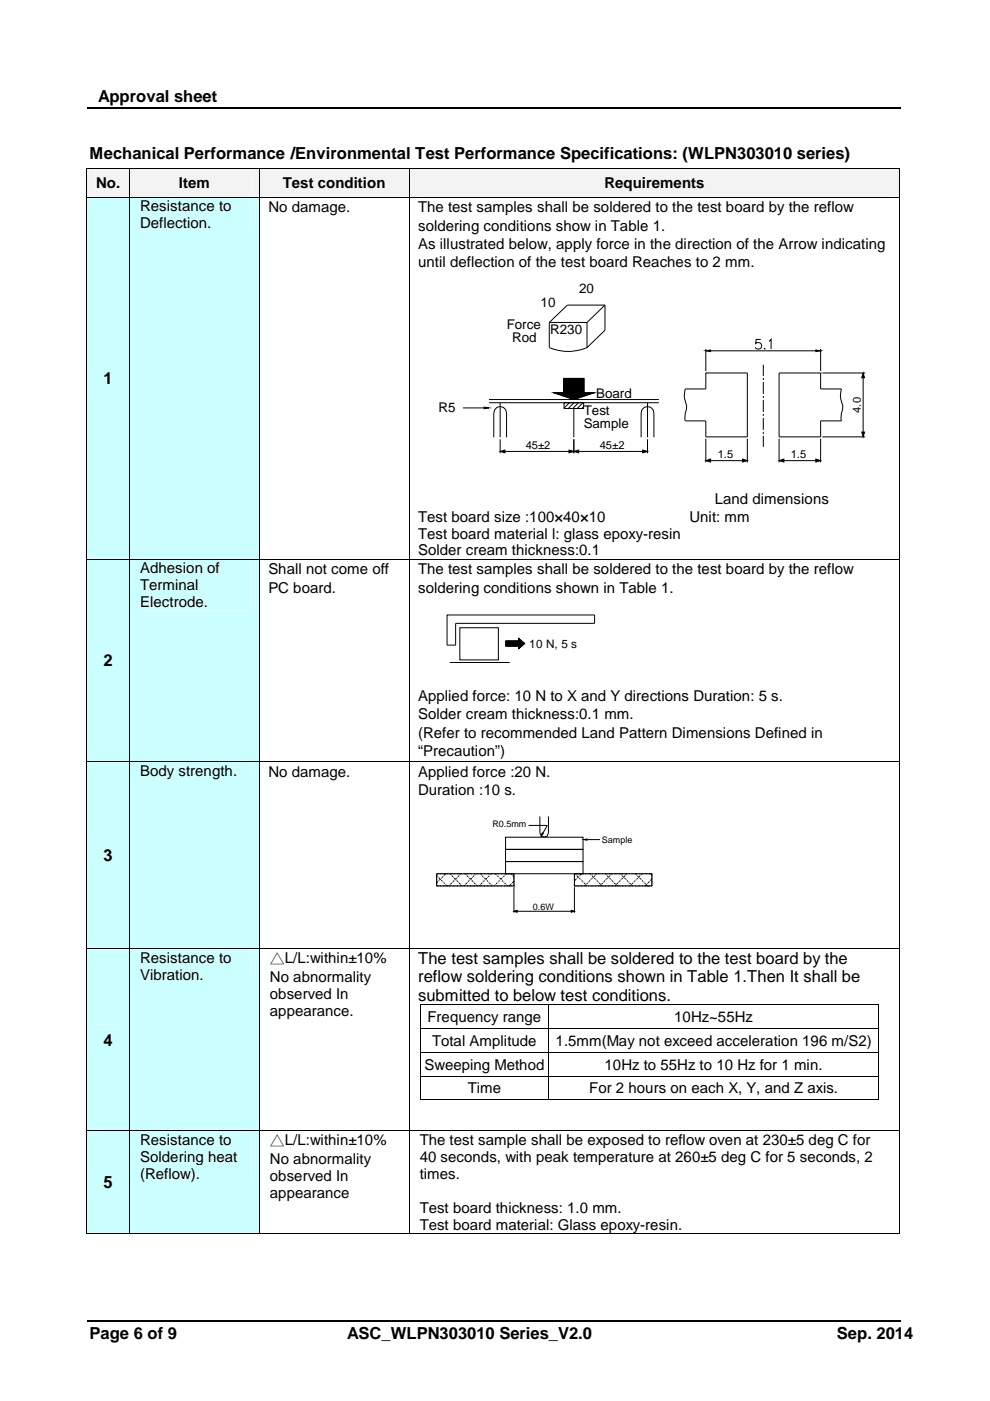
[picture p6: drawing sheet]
<svg xmlns="http://www.w3.org/2000/svg" width="210mm" height="297mm" viewBox="0 0 210 297" stroke-linecap="round" stroke-linejoin="round" font-family="sans-serif">
<path d="M18.5 23h172.5M18.5 280h172.5" fill="none" stroke="#000" stroke-width=".25"/>
<g fill="#f3f3f3">
<path d="M18.5 35.8h8.9v5.9h-8.9z"/>
<path d="M20.3 35.8h5.3v5.9h-5.3z"/>
<path d="M27.6 35.8h27.3v5.9h-27.3z"/>
<path d="M29.4 35.8h23.7v5.9h-23.7z"/>
<path d="M55.1 35.8h31.6v5.9h-31.6z"/>
<path d="M56.9 35.8h27.9v5.9h-27.9z"/>
<path d="M86.8 35.8h103.9v5.9h-103.9z"/>
<path d="M88.6 35.8h100.3v5.9h-100.3z"/>
</g>
<path d="M18.3 35.6h.2v.2h-.2zM27.4 35.6h.2v.2h-.2zM54.9 35.6h.2v.2h-.2zM86.7 35.6h.1v.2h-.1zM190.7 35.6h.2v.2h-.2z" fill="#000"/>
<path d="M18.4 35.8v5.9M18.5 35.7h8.9M27.5 35.8v5.9M27.6 35.7h27.3M55 35.8v5.9M55.1 35.7h31.6M86.7 35.8v5.9M86.8 35.7h103.9M190.8 35.8v5.9" fill="none" stroke="#000" stroke-width=".21"/>
<g fill="#cff">
<path d="M18.5 41.9h8.9v76.5h-8.9z"/>
<path d="M20.3 77h5.3v6.3h-5.3z"/>
<path d="M27.6 41.9h27.3v76.5h-27.3z"/>
<path d="M29.4 41.9h23.7v3.6h-23.7z"/>
<path d="M29.4 45.5h23.7v3.6h-23.7z"/>
</g>
<path d="M18.3 41.7h.2v.2h-.2zM27.4 41.7h.2v.2h-.2zM54.9 41.7h.2v.2h-.2zM86.7 41.7h.1v.2h-.1zM190.7 41.7h.2v.2h-.2z" fill="#000"/>
<path d="M18.4 41.9v76.5M18.5 41.8h8.9M27.5 41.9v76.5M27.6 41.8h27.3M55 41.9v76.5M55.1 41.8h31.6M86.7 41.9v76.5M86.8 41.8h103.9M190.8 41.9v76.5" fill="none" stroke="#000" stroke-width=".21"/>
<g fill="#cff">
<path d="M18.5 118.6h8.9v42.9h-8.9z"/>
<path d="M20.3 136.9h5.3v6.3h-5.3z"/>
<path d="M27.6 118.6h27.3v42.9h-27.3z"/>
<path d="M29.4 118.6h23.7v3.6h-23.7z"/>
<path d="M29.4 122.2h23.7v3.6h-23.7z"/>
<path d="M29.4 125.8h23.7v3.6h-23.7z"/>
</g>
<path d="M18.3 118.4h.2v.2h-.2zM27.4 118.4h.2v.2h-.2zM54.9 118.4h.2v.2h-.2zM86.7 118.4h.1v.2h-.1zM190.7 118.4h.2v.2h-.2z" fill="#000"/>
<path d="M18.4 118.6v42.9M18.5 118.5h8.9M27.5 118.6v42.9M27.6 118.5h27.3M55 118.6v42.9M55.1 118.5h31.6M86.7 118.6v42.9M86.8 118.5h103.9M190.8 118.6v42.9" fill="none" stroke="#000" stroke-width=".21"/>
<g fill="#cff">
<path d="M18.5 161.6h8.9v39.5h-8.9z"/>
<path d="M20.3 178.2h5.3v6.3h-5.3z"/>
<path d="M27.6 161.6h27.3v39.5h-27.3z"/>
<path d="M29.4 161.6h23.7v3.6h-23.7z"/>
</g>
<path d="M18.3 161.5h.2v.1h-.2zM27.4 161.5h.2v.1h-.2zM54.9 161.5h.2v.1h-.2zM86.7 161.5h.1v.1h-.1zM190.7 161.5h.2v.1h-.2z" fill="#000"/>
<path d="M18.4 161.6v39.5M18.5 161.5h8.9M27.5 161.6v39.5M27.6 161.5h27.3M55 161.6v39.5M55.1 161.5h31.6M86.7 161.6v39.5M86.8 161.5h103.9M190.8 161.6v39.5" fill="none" stroke="#000" stroke-width=".21"/>
<g fill="#cff">
<path d="M18.5 201.3h8.9v38.3h-8.9z"/>
<path d="M20.3 217.3h5.3v6.3h-5.3z"/>
<path d="M27.6 201.3h27.3v38.3h-27.3z"/>
<path d="M29.4 201.3h23.7v3.6h-23.7z"/>
<path d="M29.4 204.9h23.7v3.5h-23.7z"/>
</g>
<g fill="#000">
<path d="M18.3 201.1h.2v.2h-.2zM27.4 201.1h.2v.2h-.2zM54.9 201.1h.2v.2h-.2zM86.7 201.1h.1v.2h-.1zM89 212.9h.2v.2h-.2zM89 218h.2v.1h-.2zM116.3 212.9h.2v.2h-.2zM116.3 218h.2v.1h-.2zM186.1 212.9h.2v.2h-.2zM186.1 218h.2v.1h-.2zM190.7 201.1h.2v.2h-.2zM89 223h.2v.2h-.2z"/>
<path d="M89 228h.2v.2h-.2zM89 233.1h.2v.2h-.2zM116.3 223h.2v.2h-.2zM116.3 228h.2v.2h-.2zM116.3 233.1h.2v.2h-.2zM186.1 223h.2v.2h-.2zM186.1 228h.2v.2h-.2zM186.1 233.1h.2v.2h-.2z"/>
</g>
<g fill="none" stroke="#000" stroke-width=".21">
<path d="M18.4 201.3v38.3M18.5 201.2h8.9M27.5 201.3v38.3M27.6 201.2h27.3M55 201.3v38.3M55.1 201.2h31.6M86.7 201.3v38.3M86.8 201.2h103.9M89.1 213.1v4.9M89.1 218.1v4.9M89.2 213h27.1M89.2 218.1h27.1"/>
<path d="M116.4 213.1v4.9M116.4 218.1v4.9M116.5 213h69.6M116.5 218.1h69.6M186.2 213.1v4.9M186.2 218.1v4.9M190.8 201.3v38.3M89.1 223.2v4.8M89.1 228.2v4.9M89.2 223.1h27.1M89.2 228.1h27.1M89.2 233.2h27.1"/>
<path d="M116.4 223.2v4.8M116.4 228.2v4.9M116.5 223.1h69.6M116.5 228.1h69.6M116.5 233.2h69.6M186.2 223.2v4.8M186.2 228.2v4.9"/>
</g>
<g fill="#cff">
<path d="M18.5 239.8h8.9v21.6h-8.9z"/>
<path d="M20.3 247.4h5.3v6.3h-5.3z"/>
<path d="M27.6 239.8h27.3v21.6h-27.3z"/>
<path d="M29.4 239.8h23.7v3.6h-23.7z"/>
<path d="M29.4 243.4h23.7v3.6h-23.7z"/>
<path d="M29.4 247h23.7v3.6h-23.7z"/>
</g>
<path d="M18.3 239.6h.2v.2h-.2zM27.4 239.6h.2v.2h-.2zM54.9 239.6h.2v.2h-.2zM86.7 239.6h.1v.2h-.1zM190.7 239.6h.2v.2h-.2zM18.3 261.4h.2v.1h-.2zM27.4 261.4h.2v.1h-.2zM54.9 261.4h.2v.1h-.2zM86.7 261.4h.1v.1h-.1zM190.7 261.4h.2v.1h-.2z" fill="#000"/>
<g fill="none" stroke="#000" stroke-width=".21">
<path d="M116.5 68.4v5.3a10.1 10.1 0 0 0 8 0M116.5 68.4h8M124.5 68.4v5.3M128.3 64.7l-3.8 3.7M128.3 64.7v5.3l-3.8 3.7M128.3 64.7h-8l-3.8 3.7M149.6 74.4l1.1-.2v.3zM149.6 79.1h.1M149.6 74v4.7M150.7 74.4h22.3M161.3 72h-1l-.1 .8a.73 .73 0 0 1 1.1 0 .73 .73 0 0 1-.1 1.1 .73 .73 0 0 1-1.1-.3M161.8 77.3v2.4"/>
<path d="M162.2 73.8l-.1 .1h.2M163 72.3l.5-.3v2M165.2 79.1h8.8v3.4h4.4l-.1 .6a4.5 4.5 0 0 0 .4 3l-.1 .7a3.8 3.8 0 0 0-.2 2.4h-4.4v3.4h-8.8zM173 74.2l1 .2-1 .1zM174 79.1h.1M174 74.4h.1M174 74v4.7M174.4 79.1h9M183 79.1l.3 1h-.6zM183 79.1v13.5M98.2 86.5h4.5M102.7 86.3l1 .2-1 .2z"/>
<path d="M103.7 85.4h36M103.7 84.7h36M104.7 92.7v-5.2a1.35 1.35 0 0 1 1.3-1.3 1.35 1.35 0 0 1 1.4 1.3v5.2M106 95.7l1.1-.3v.6zM106 95.7h31.3M106 85.4v7.3M106 93.1v3M117.4 83.3h.1M117.5 83.3h-.1M117.6 83.3l.2 .1M117.7 83.3h-.2M117.7 83.3l.2 .1"/>
<path d="M117.8 83.3l-.1 .1M117.8 83.4l.1-.1 .3 .3M117.9 83.4l.2-.1 .3 .3M118.1 83.5l.2-.2 .5 .4M118.1 83.3l.3 .4 .4-.4M118.2 83.3l-.3 .2M118.2 83.5l.2-.2 .7 .5M118.4 83.6l.3-.3 .6 .6M118.4 83.3l.5 .5 .5-.5 1 1 3.4-3.4-.6-.7-3.7 3.7M118.5 83.3l-.3 .3M118.5 83.7l.4-.4 .7 .7M118.6 83.3l.6 .6"/>
<path d="M118.6 83.3l-.3 .3M118.7 83.7l.4-.4 .8 .8 3.9-3.8-4 3.8M119.1 83.9l3.6-3.7 1.1 1.1-3.1 3.1M119.2 83.9l3.6-3.7 1 1-3.1 3.2M119.2 83.3l-.5 .4M119.3 83.3l.9 .9M119.3 83.3l-.5 .4M119.4 83.9l3.7-3.7 .7 .7-3.3 3.4M119.5 83.3l1 1M119.5 80.2h4.3v3.1h2.2l-4.3 1.4-4.3-1.4h2.1zM119.5 81.5l1.3-1.3 3 3-1.1 1.2M119.5 83.3l-.5 .5"/>
<path d="M119.5 80.4l3.8 3.8 .9-.9 .4 .4M119.5 80.8l3.5 3.4M119.5 81.2l3.2 3.2M119.5 82.6l2.1 2.1M119.5 80.2l3.9 3.9M119.6 85.4h4.1v1.2h-4.1zM119.6 80.2l3.8 3.9M119.6 80.2l3.9 3.9M119.7 80.2l-.2 .1M119.7 84l3.8-3.8 .3 .4-3.6 3.6M119.8 85.4l-.2 .2M120 80.2l3.8 3.8 .7-.7"/>
<path d="M120.1 80.2l-.6 .5M120.2 80.2l3.8 3.7M120.3 80.2l-.8 .7 3.4 3.4M120.3 80.2l3.7 3.7M120.4 80.2l-.9 .9M120.6 80.2l3.6 3.7M120.6 95.4l1.1 .3-1.1 .3zM120.6 80.2l-1.1 1.1 3.1 3.1M120.7 80.2l3.7 3.6-.5-.5-1 1M120.7 85.4l-1.1 1.1M120.7 80.2l-1.2 1.2 3 3M121.1 80.2l2.7 2.7-1.5 1.6-2.8-2.8 1.5-1.5 2.8 2.9-1.4 1.4-2.9-3"/>
<path d="M121.1 80.2l-1.6 1.6 2.7 2.7M121.2 84.6l2.6-2.6-1.8-1.8-2.5 2.6 1.9 1.8M121.3 84.6l2.5-2.5-1.8-1.9-2.5 2.5 2 1.9M121.4 80.2l2.4 2.5-1.9 1.9-2.4-2.3 2.1-2.1 2.2 2.3-2.2 2.2M121.5 80.2l-2 2 2.5 2.4M121.5 84.7l2.3-2.3-2.1-2.2-2.2 2.2 2.3 2.3M121.7 95.7l1-.3v.6zM121.7 86.6v6.1M121.7 93.1v3M121.7 85.4l-1.2 1.2M121.8 80.2l2 2.1-2.4 2.3 2.4-2.4-1.9-2-2.4 2.3M121.8 80.2l-2.3 2.3 2.3 2.2"/>
<path d="M122 84.6l1.8-1.8-2.5-2.6-1.8 1.8 2.6 2.6M122.1 84.5l1.7-1.7-2.6-2.6-1.7 1.7 2.7 2.6M122.1 80.2l1.7 1.7-2.6 2.6-1.7-1.7 2.7-2.6M122.2 80.2l1.6 1.6-2.7 2.7M122.3 80.2l-2.8 2.7 1.6 1.6M122.5 80.2l1.3 1.3M122.6 84.4l1.2-1.3-2.9-2.9-1.4 1.4 2.9 2.9M122.6 80.2l-3.1 3 1.1 1.2M122.6 80.2l1.2 1.2-3 3-1.3-1.3 2.9-2.9 1.4 1.4-2.9 2.9-1.4-1.4 2.8-2.9 1.5 1.5-2.8 2.8M122.6 85.4l-1.1 1.2M122.6 80.2l-3.6 3.6M122.9 80.2l.9 1"/>
<path d="M122.9 80.2l-3.6 3.7M123 80.2l.8 .8-3.3 3.3M123 80.2l-3.7 3.7M123.4 80.2l.4 .4-3.5 3.6M123.4 80.2l-3.8 3.8M123.6 80.2l.2 .3-3.7 3.7M123.6 85.4l-1.2 1.2M123.6 84.1l-3.8-3.9-.3 .3 3.7 3.7M123.6 80.2l-3.8 3.9-.8-.8-.4 .4-.4-.4-.1 .2-.2-.2-.2 .1M123.7 84l-3.9-3.8-.3 .4 3.6 3.6M123.7 80.2l.1 .2M123.7 86.2l-.3 .4"/>
<path d="M123.8 80.2l-3.9 3.9M123.8 82.6l-2.4-2.4-1.9 1.9 2.5 2.5M123.8 80.8l-.5-.6-3.8 3.8-.7-.7M123.8 80.3l-3.7 3.9-.9-.9M123.8 80.7l-3.5 3.5M123.8 81.1l-3.2 3.2M123.8 81.5l-2.9 3M123.8 82.5l-2.1 2.2M123.9 83.9l-3.8-3.7-.6 .7 3.4 3.4M124 83.3l.5 .5M124 83.3l-1 1M124 83.3l.5 .4"/>
<path d="M124.1 83.3l-1 .9-3.6-3.6 .5-.4 3.7 3.8 .8-.7M124.1 83.9l-3.7-3.7-.9 .8 3.3 3.3M124.2 83.9l-3.7-3.7-1 1 3.2 3.2M124.4 83.3l.4 .4M124.5 83.3l.4 .4M124.5 83.7l.5-.4 .2 .2-.3-.2-.5 .5M124.7 83.7l-.5-.4-.8 .8M124.7 83.3l.3 .3M124.8 83.7l-.4-.4-.8 .8M124.8 83.3l-.5 .5M125 83.6l-.4-.3-.6 .6M125.1 83.6l-.3-.3-.7 .6"/>
<path d="M125.1 83.3l.2 .2M125.1 83.3l-.4 .4M125.3 83.3l.2 .1M125.3 83.3l-.3 .3M125.4 83.5l-.2-.2-.4 .4M125.5 83.3l.1 .1M125.5 83.4l-.1-.1-.3 .3M125.5 83.3l-.2 .2M125.6 83.3h.3M125.6 83.3l-.2 .1M125.7 83.4h-.1M125.9 83.3h.1"/>
<path d="M135.9 92.7v-5.2a1.35 1.35 0 0 1 1.4-1.3 1.35 1.35 0 0 1 1.3 1.3v5.2M136.3 95.4l1 .3-1 .3zM137.3 85.4v7.3M137.3 93.1v3M145.3 82.5h4.3v-3.4h8.9v13.5h-8.9v-3.4h-4.3a3.8 3.8 0 0 1 .2-2.4l.1-.7a4.9 4.9 0 0 1-.3-3.6zM149.6 97.7l1.1-.4v.7zM149.6 97.7h8.9M149.6 93v5M157.4 97.3l1.1 .4-1.1 .3zM158.5 93v5M161.8 80.1v.5M161.8 81v2.5"/>
<path d="M161.8 83.9v.5M161.8 84.8v2.5M161.8 87.8v.4M161.8 88.6v2.5M161.8 91.6v.4M161.8 92.4v2.3M165.2 97.7l1-.4v.7zM165.2 97.7h8.8M165.2 93v5M173 97.3l1 .4-1 .3zM174 93v5M174.4 92.6h9"/>
<path d="M182.7 91.6h.6l-.3 1zM94.8 130.4h31.3v1.8h-29.5v4.6h-1.8zM97.5 133.1h8.2v6.8h-8.2zM107.2 135.9h2.8v-.6l1.3 1.1-1.3 1.1v-.5h-2.8zM107.2 137h.1M107.2 136.9l.1 .1 1.2-1.1 1.1 1.1M107.2 136.7l.4 .3 1.1-1.1 1.1 1.1M107.2 136.5l.6 .5 1.1-1.1 1.4 1.4M107.2 136.4l.7 .6 1.1-1.1 1.3 1.3M107.2 136l1.1 1 1.1-1.1 1.2 1.1 .6-.6M107.2 136.2l.3-.3 1.1 1.1 1.1-1.1 1 1M107.2 136.3l.4-.4 1.1 1.1"/>
<path d="M107.2 136.4l.6-.5 1.1 1.1M107.2 136.7l.8-.8 1.1 1.1M107.2 136.9l1-1 1.1 1.1M107.2 136.9l1.1-1 1.1 1.1M108.5 137l-1.1-1.1-.2 .2 .9 .9 1.2-1.1 1.1 1.2M109.1 135.9l1.3 1.3M109.1 135.9l-1.2 1.1-.7-.7 .5-.4 1.1 1.1 1.1-1.1M109.2 135.9l-1.2 1.1-.8-.8M109.3 135.9l1.2 1.2M109.3 135.9l-1.1 1.1-1-.9M109.4 135.9l1.2 1.1M109.5 135.9l-1.1 1.1-1.2-1.1"/>
<path d="M109.6 135.9l1.1 1M109.6 135.9l-1.1 1.1-1.1-1.1-.2 .1M109.7 135.9l1 1M109.8 135.9l-1.1 1.1M109.8 135.9l1 .9M110 135.8l.9 1-.9-.9M110 135.6l1 1.1M110 135.6l1 1M110 135.4l1.2 1.1M110 135.4h.1M110.1 135.4l1 1.2M110.1 135.5l-.1 .1"/>
<path d="M110.2 135.5l-.2 .2 1 1M110.2 135.6l-.2 .2M110.3 135.6l-1.4 1.4M110.3 135.7l-1.2 1.3-1.2-1.1-.7 .7M110.4 135.7l-1.3 1.3M110.4 135.7l-1.2 1.3M110.5 135.8l-1.2 1.2M110.6 135.8l-1.1 1.2-1.1-1.1-1.1 1.1M110.6 135.9l-1.1 1.1M110.7 135.9l-1.1 1.1M110.7 136l-1.1 1-1.1-1.1-1.1 1.1-.2-.2M110.7 136l-.9 1"/>
<path d="M110.8 136.1l-.9 .9-1.1-1.1-1.1 1.1-.5-.4 .7-.7 1.1 1.1M110.8 136.8l-.9-.9-1.1 1.1M110.8 136.1l-.9 .9M110.9 136.1l-.9 .9M111 136.2l-1 .9 .2 .2M111 136.2l-1 1 .2 .2M111 136.2l-1 1.1 .1 .1M111.1 136.3l-1.1 1.1 .1 .1M111.2 136.4l-1.2 1.1 1.1-1.2 .2 .1M111.2 136.5l-.7-.7-1.3 1.2-1.1-1.1-.9 .8 .3 .3 1.1-1.1 1.1 1.1M95.4 140.5h12.7M107.2 177.5h16.4v2.6h-16.4z"/>
<path d="M112.1 175h3.9l-.9 1.7M114.5 173.1v3.5l.3 .6 .6 .3 .6-.3 .3-.6v-3.5M115 176.6l.2 .1-.4 .5zM123.8 178l.7-.1v.2zM124.5 178h2.7M92.6 185.3h16.4v2.5h-16.4zM92.6 187.7l.2 .1M92.6 185.3v.2M92.6 185.6v.3M92.6 186.1v.1M92.6 186.3v.3M92.6 186.8v.1"/>
<path d="M92.6 187v.4M92.6 187.5v.1M92.6 185.6l.2 .2M92.6 185.3h.3M92.9 186.9l-.3 .3M92.9 185.9l.1 .1M93 187.8h.1M93 185.3h.2M93 186.1l.3 .2M93.1 186.7l-.1 .1M93.2 187.8h.4M93.3 185.3h.3"/>
<path d="M93.4 186.4l-.2 .2M93.4 186.4l.1 .1M93.6 186.6l.2 .2M93.6 186.2l-.1 .1M93.7 187.8h.1M93.8 185.3h.1M93.9 185.8l-.2 .3M93.9 186.9v.1M93.9 187.8h.4M94 185.3h.4M94.1 185.7l-.1 .1M94.1 187.1l.2 .2"/>
<path d="M94.4 187.8h.1M94.4 187.5h.1M94.6 187.6l.2 .2M94.6 185.3l-.4 .3M94.7 187.8h.3M94.7 185.3h.4M95.2 185.3h.1M95.3 187.7l-.2 .1h.1M95.4 187.8h.3M95.4 185.3l.1 .1M95.5 185.3h.3M95.5 187.5l-.1 .1"/>
<path d="M95.6 185.5h.1M95.8 187.2l-.3 .2M95.8 185.7l.3 .2M95.8 187.8h.1M95.9 185.3h.2M96 187l-.1 .1M96.1 187.8h.3M96.1 186l.1 .1M96.2 185.3h.3M96.3 186.7l-.2 .2M96.3 186.2l.3 .2 .2-.2M96.5 186.5l-.1 .1"/>
<path d="M96.6 187.8h.1M96.6 185.3h.2M96.6 186.5l.1 .1M96.8 187.8h.3M96.8 186.7l.3 .2M96.9 185.3h.3M97 186l-.1 .1M97.2 187v.1M97.3 187.8h.1M97.3 185.7l-.2 .2M97.3 187.2l.3 .2M97.4 185.3h.1"/>
<path d="M97.5 185.5h-.1M97.5 187.8h.3M97.6 185.3h.4M97.7 187.5v.1M97.7 185.3l-.1 .1M97.8 187.7l.2 .1M98 187.8h.1M98.1 185.3h.1M98.3 187.8h.3M98.3 185.3l.5 .1M98.5 187.7l-.1 .1M98.7 187.5l-.1 .1"/>
<path d="M98.7 187.8h.1M98.8 185.3h.1M98.8 185.5h.1M98.9 187.8h.4M99 187.2l-.2 .2M99 185.7l.3 .2M99.1 185.3h.3M99.2 187l-.1 .1M99.4 186v.1M99.4 187.8h.1M99.5 185.3h.1M99.5 186.7l-.2 .2"/>
<path d="M99.5 186.2l.3 .2 .2-.2M99.7 187.8h.3M99.7 186.5l-.1 .1M99.8 185.3h.3M99.9 186.5v.1M100 186.7l.3 .2M100.1 187.8h.1M100.2 186l-.1 .1M100.2 185.3h.1M100.4 187.8h.3M100.4 187l.1 .1M100.5 185.3h.3"/>
<path d="M100.5 185.7l-.2 .2M100.5 187.2l.3 .2M100.7 185.5h-.1M100.8 187.8h.2M100.9 187.5l.1 .1M100.9 185.3l-.1 .1M101 185.3h.1M101 187.7l.2 .1M101.1 187.8h.3M101.2 185.3h.3M101.7 185.3h.1M101.7 187.7l-.1 .1h.1"/>
<path d="M101.8 187.8h.4M101.8 185.3l.1 .1M101.9 185.3h.3M101.9 187.5l-.1 .1M102.1 185.5h.1M102.2 187.2l-.2 .2M102.2 185.7l.2 .2M102.3 187.8h.1M102.4 185.3h.1M102.4 187l-.1 .1M102.5 187.8h.4M102.6 186l.1 .1"/>
<path d="M102.6 185.3h.4M102.7 186.7l-.2 .2M102.7 186.2l.3 .2M102.9 186.5l-.1 .1M103 187.8h.1M103.1 185.3h.1M103.1 186.5l.1 .1M103.2 186.2l-.2 .2M103.3 187.8h.3M103.3 186.7l.2 .2M103.3 185.3h.4M103.4 186l-.1 .1"/>
<path d="M103.6 187l.1 .1M103.7 187.8h.1M103.7 185.7l-.2 .2M103.8 187.2l.2 .2M103.8 185.3h.1M103.9 185.5h-.1M104 187.8h.3M104.1 185.3h.3M104.1 187.5v.1M104.1 185.3l-.1 .1M104.3 187.7l.1 .1M104.4 187.8h.1"/>
<path d="M104.5 185.3h.1M104.7 187.8h.3M104.8 185.3h.3M104.9 187.7l-.1 .1M105 185.3l.2 .1M105.1 187.5l-.1 .1M105.2 187.8h.1M105.2 185.3h.2M105.3 185.5h.1M105.4 187.8h.3M105.4 187.2l-.2 .2M105.5 185.7l.2 .2"/>
<path d="M105.5 185.3h.3M105.6 187l-.1 .1M105.8 186v.1M105.9 187.8h.1M105.9 186.7l-.2 .2M106 185.3h.1M106 186.2l.2 .2M106.1 186.5l-.1 .1M106.1 187.8h.3M106.2 185.3h.4M106.3 186.5v.1M106.4 186.2l-.2 .2"/>
<path d="M106.5 186.7l.2 .2M106.6 187.8h.1M106.6 186v.1M106.7 185.3h.1M106.8 187v.1M106.8 187.8h.3M106.9 185.3h.3M106.9 185.7l-.2 .2M107 187.2l.2 .2M107.1 185.5h.1M107.2 180.1h16.4v2.6h-16.4zM107.2 182.7h16.4v2.6h-16.4z"/>
<path d="M107.3 187.5l.1 .1M107.3 187.8h.1M107.4 185.3l-.2 .1M107.4 185.3h.1M107.5 187.7l.1 .1M107.5 187.8h.4M107.7 185.3h.2M108.1 185.3h.1M108.2 187.8h.4M108.2 185.3l.3 .2M108.3 187.5l-.3 .3h.1M108.4 185.3h.3"/>
<path d="M108.5 187.3v.1M108.6 185.6h.1M108.7 187.8h.1M108.8 185.8l.2 .1v-.1M108.8 185.3h.1M109 193.2l.6-.2v.4zM109 187.8h.1M109 185.3v.4M109 186.1v.3M109 186.5v.1M109 187.1v-.3l-.4 .4M109 187.2v.2"/>
<path d="M109 187.5v.3M109 188.1v5.4M109 193.2h12.8M121.1 193l.7 .2-.7 .2zM121.8 185.3h16.4v2.5h-16.4zM121.8 185.3v.2M121.8 185.6v.3M121.8 186.1v.1M121.8 186.3v.3M121.8 186.8v.1M121.8 187v.4M121.8 187.5v.1"/>
<path d="M121.8 187.7l.3 .1M121.8 188.1v5.4M122.1 185.5h.1M122.2 185.3h-.4l.2 .1M122.2 186.4l-.4 .3M122.2 187.8h.1M122.3 185.3h.1M122.3 185.7l.2 .2M122.3 186.2v.1M122.5 187.8h.3M122.6 185.3h.3M122.6 186l.1 .1"/>
<path d="M122.7 185.9l-.3 .2M122.8 186.2l.2 .2M122.9 185.7l-.1 .1M122.9 187.8h.2M123 185.3h.1M123.1 186.5l.1 .1M123.2 187.8h.3M123.3 186.7l.2 .2M123.6 185.3h.1M123.6 185.3h-.3l-.4 .3M123.7 187.8h.1M123.7 187v.1"/>
<path d="M123.7 185.3h.2M123.8 187.2l.2 .2M124 185.3h.3M124.1 187.7l-.2 .1h.3M124.2 187.5v.1M124.3 187.7l.1 .1M124.5 185.3h.1M124.6 187.2l-.2 .2M124.6 187.8h.3M124.7 185.3h.3M124.8 187l-.1 .1M125.1 187.8h.1"/>
<path d="M125.1 186.7l-.2 .2M125.1 185.3l.1 .1M125.2 185.3h.1M125.3 186.5l-.1 .1M125.3 187.8h.3M125.3 185.5h.1M125.4 185.3h.3M125.5 185.7l.2 .2M125.6 186.2l-.2 .2M125.8 186l-.1 .1M125.8 187.8h.1M125.8 186l.1 .1"/>
<path d="M125.9 185.3h.1M126 186.2l.2 .2M126.1 187.8h.3M126.1 185.7l-.2 .2M126.2 185.3h.2M126.3 185.5h-.1M126.3 186.5l.1 .1M126.5 187.8h.1M126.5 185.3l-.1 .1M126.5 186.7l.2 .2M126.6 185.3h.1M126.8 187.8h.3"/>
<path d="M126.8 187l.1 .1M126.9 185.3h.3M127 187.2l.3 .2M127.2 187.8h.1M127.3 187.7l-.1 .1M127.3 185.3h.1M127.3 187.5l.1 .1M127.5 187.8h.3M127.5 187.5l-.1 .1M127.6 187.7l.1 .1M127.6 185.3h.3M127.8 187.2l-.2 .2"/>
<path d="M127.9 187.8h.2M128 187l-.1 .1M128.1 185.3h.1M128.2 187.8h.3M128.3 185.3h.3M128.3 186.7l-.2 .2M128.3 185.3l.1 .1M128.5 186.5l-.1 .1M128.5 185.5h.1M128.7 187.8h.1M128.7 185.3h.2M128.7 185.7l.2 .2"/>
<path d="M128.8 186.2l-.2 .2M128.9 187.8h.3M128.9 186.1h.2M129 185.3h.3M129.2 186.2l.3 .2M129.3 185.7l-.2 .2M129.4 187.8h.1M129.5 185.3h.1M129.5 185.5h-.1M129.5 186.5l.1 .1M129.6 187.8h.4M129.7 186.7l.3 .2"/>
<path d="M130 185.3l-.4 .1M130 187l.1 .1M130.1 187.8h.1M130.2 185.3h.1M130.2 187.2l.3 .2M130.3 187.8h.4M130.4 185.3h.4M130.5 187.7l-.1 .1M130.6 187.5v.1M130.7 187.5l-.1 .1M130.7 187.7l.2 .1M130.8 187.8h.1"/>
<path d="M130.9 185.3h.1M131 187.2l-.2 .2M131.1 187.8h.3M131.1 185.3l.6 .1M131.2 187l-.1 .1M131.5 187.8h.2M131.5 186.7l-.2 .2M131.6 185.3h.1M131.7 186.5l-.1 .1M131.7 185.5h.1M131.8 187.8h.3M131.9 185.3h.3"/>
<path d="M131.9 185.7l.3 .2M132 186.2l-.2 .2M132.2 186l-.1 .1M132.2 187.8h.1M132.2 186l.1 .1M132.3 185.3h.2M132.4 186.2l.3 .2M132.5 187.8h.3M132.5 185.7l-.2 .2M132.6 185.3h.3l-.1 .1M132.7 185.5h-.1M132.8 186.5v.1"/>
<path d="M132.9 186.7l.3 .2M133 187.8h.1M133.1 185.3h.1M133.2 187.8h.3M133.3 187v.1M133.3 185.3h.3M133.4 187.2l.3 .2M133.7 187.8h.1M133.7 187.7l-.1 .1M133.8 185.3h.1M133.8 187.5h.1M133.9 187.8h.3"/>
<path d="M133.9 187.7l.2 .1M134 185.3h.3M134.2 187.2l-.2 .2M134.4 187.8h.1M134.4 187l-.1 .1M134.5 185.3h.1M134.7 187.8h.3M134.7 186.7l-.2 .2M134.7 185.3l.2 .1M134.7 185.3h.3M134.9 186.5l-.1 .1M135 185.5h.1"/>
<path d="M135.1 187.8h.1M135.1 185.7l.3 .2M135.2 185.3h.1M135.2 186.2l-.2 .2M135.3 187.8h.4M135.4 186l-.1 .1M135.5 185.3h.3M135.5 186l.1 .1M135.6 186.2l.3 .2M135.7 185.7l-.2 .2M135.8 187.8h.1M135.9 185.3h.1"/>
<path d="M135.9 185.5h-.1M136 186.5l.1 .1M136.1 187.8h.3M136.1 185.3l-.1 .1M136.1 186.7l.3 .2M136.2 185.3h.3M136.5 187l.1 .1M136.5 187.8h.2M136.7 185.3h.1M136.7 187.2l.2 .2M136.9 185.3h.3M137 187.5l.1 .1"/>
<path d="M137.1 187.5l-.3 .3h.3M137.2 187.7l.1 .1M137.2 187.8h.2M137.3 187.8h.1M137.3 187.3l-.1 .1M137.3 185.3h.2M137.5 187.8h.3M137.6 185.3h.3l.3 .2M137.6 187l-.2 .2M137.8 186.8l-.1 .1M138 187.8h.1M138 185.3h.2"/>
<path d="M138.2 185.3v.4M138.2 185.8v.1M138.2 186.1v.3l-.3 .3M138.2 186.5v.1M138.2 186.8v.3M138.2 187.2v.2M138.2 187.5v.3M18.4 239.8v21.6M18.5 239.7h8.9M27.5 239.8v21.6M27.6 239.7h27.3M55 239.8v21.6"/>
<path d="M55.1 239.7h31.6M86.7 239.8v21.6M86.8 239.7h103.9M190.8 239.8v21.6M18.5 261.5h8.9M27.6 261.5h27.3M55.1 261.5h31.6M86.8 261.5h103.9"/>
</g>
<g fill="#000">
<path d="M149.6 74.4l1.1-.2v.3zM173 74.2l1 .2-1 .1zM102.7 86.3l1 .2-1 .2zM106 95.7l1.1-.3v.6zM120.6 95.4l1.1 .3-1.1 .3zM121.7 95.7l1-.3v.6zM136.3 95.4l1 .3-1 .3zM149.6 97.7l1.1-.4v.7zM157.4 97.3l1.1 .4-1.1 .3zM165.2 97.7l1-.4v.7zM173 97.3l1 .4-1 .3zM183 79.1l.3 1h-.6z"/>
<path d="M182.7 91.6h.6l-.3 1zM115 176.6l.2 .1-.4 .5zM123.8 178l.7-.1v.2zM109 193.2l.6-.2v.4zM121.1 193l.7 .2-.7 .2z"/>
</g>
<g font-size="3.5">
<text x="20.8" y="21.7">Approval sheet</text>
<text x="19" y="33.7">Mechanical Performance /Environmental Test Performance Specifications: (WLPN303010 series)</text>
<text x="21.9" y="81.4">1</text>
<text x="21.9" y="141.3">2</text>
<text x="21.9" y="182.6">3</text>
<text x="88.6" y="204.4">The test samples shall be soldered to the test board by the</text>
<text x="88.6" y="208.3">reflow soldering conditions shown in Table 1.Then It shall be</text>
<text x="88.6" y="212.2">submitted to below test conditions.</text>
<text x="21.9" y="221.7">4</text>
<text x="21.9" y="251.8">5</text>
<text x="19" y="283.8">Page 6 of 9</text>
<text x="73.6" y="283.8">ASC_WLPN303010 Series_V2.0</text>
<text x="177.5" y="283.8">Sep. 2014</text>
</g>
<g font-size="3.2">
<text x="20.4" y="39.9">No.</text>
<text x="37.9" y="39.9">Item</text>
<text x="59.9" y="39.9">Test condition</text>
<text x="128.1" y="39.9">Requirements</text>
<text x="29.7" y="44.8">Resistance to</text>
<text x="56.9" y="45">No damage.</text>
<text x="88.6" y="45">The test samples shall be soldered to the test board by the reflow</text>
<text x="29.7" y="48.4">Deflection.</text>
<text x="88.6" y="48.9">soldering conditions show in Table 1.</text>
<text x="88.6" y="52.8">As illustrated below, apply force in the direction of the Arrow indicating</text>
<text x="88.6" y="56.7">until deflection of the test board Reaches to 2 mm.</text>
<text x="151.6" y="106.9">Land dimensions</text>
<text x="88.6" y="110.6">Test board size :100×40×10</text>
<text x="146.2" y="110.6">Unit: mm</text>
<text x="88.6" y="114.2">Test board material l: glass epoxy-resin</text>
<text x="88.6" y="117.8">Solder cream thickness:0.1</text>
<text x="29.7" y="121.5">Adhesion of</text>
<text x="29.7" y="125.1">Terminal</text>
<text x="56.9" y="121.8">Shall not come off</text>
<text x="56.9" y="125.6">PC board.</text>
<text x="88.6" y="121.8">The test samples shall be soldered to the test board by the reflow</text>
<text x="88.6" y="125.6">soldering conditions shown in Table 1.</text>
<text x="29.7" y="128.7">Electrode.</text>
<text x="88.6" y="148.6">Applied force: 10 N to X and Y directions Duration: 5 s.</text>
<text x="88.6" y="152.5">Solder cream thickness:0.1 mm.</text>
<text x="88.6" y="156.4">(Refer to recommended Land Pattern Dimensions Defined in</text>
<text x="88.6" y="160.3">“Precaution”)</text>
<text x="29.7" y="164.5">Body strength.</text>
<text x="56.9" y="164.8">No damage.</text>
<text x="88.6" y="164.8">Applied force :20 N.</text>
<text x="88.6" y="168.7">Duration :10 s.</text>
<text x="29.7" y="204.2">Resistance to</text>
<text x="29.7" y="207.8">Vibration.</text>
<text x="57.2" y="204.3">△L/L:within±10%</text>
<text x="57.2" y="208.3">No abnormality</text>
<text x="57.2" y="211.9">observed In</text>
<text x="57.2" y="215.5">appearance.</text>
<text x="90.6" y="216.7">Frequency range</text>
<text x="91.6" y="221.7">Total Amplitude</text>
<text x="117.8" y="221.7">1.5mm(May not exceed acceleration 196 m/S2)</text>
<text x="143" y="216.7">10Hz~55Hz</text>
<text x="90" y="226.8">Sweeping Method</text>
<text x="128.2" y="226.8">10Hz to 55Hz to 10 Hz for 1 min.</text>
<text x="99.2" y="231.8">Time</text>
<text x="124.9" y="231.8">For 2 hours on each X, Y, and Z axis.</text>
<text x="29.7" y="242.7">Resistance to</text>
<text x="57.2" y="242.8">△L/L:within±10%</text>
<text x="89" y="242.7">The test sample shall be exposed to reflow oven at 230±5 deg C for</text>
<text x="29.7" y="246.3">Soldering heat</text>
<text x="29.7" y="249.9">(Reflow).</text>
<text x="57.2" y="246.8">No abnormality</text>
<text x="57.2" y="250.4">observed In</text>
<text x="89" y="246.3">40 seconds, with peak temperature at 260±5 deg C for 5 seconds, 2</text>
<text x="89" y="249.9">times.</text>
<text x="57.2" y="254">appearance</text>
<text x="89" y="257.1">Test board thickness: 1.0 mm.</text>
<text x="89" y="260.7">Test board material: Glass epoxy-resin.</text>
</g>
<g font-size="2.8">
<text x="114.6" y="65.1">10</text>
<text x="122.8" y="62.2">20</text>
<text x="107.4" y="69.7">Force</text>
<text x="116.7" y="70.9">R230</text>
<text x="108.6" y="72.6">Rod</text>
<text x="93" y="87.3">R5</text>
<text x="123.8" y="88.1">Test</text>
<text x="126.4" y="84.4">Board</text>
<text x="123.8" y="90.8">Sample</text>
</g>
<text font-size="2.5" x="112.2" y="137.3">10 N, 5 s</text>
<g font-size="2.4">
<text x="182.5" y="87.5" transform="rotate(-90 182.5 87.5)">4.0</text>
<text x="111.5" y="95.3">45±2</text>
<text x="127.2" y="95.1">45±2</text>
<text x="152.2" y="97.1">1.5</text>
<text x="167.6" y="97.1">1.5</text>
</g>
<g font-size="1.9">
<text x="104.4" y="175.4">R0.5mm</text>
<text x="127.6" y="178.7">Sample</text>
<text x="113" y="193">0.6W</text>
</g>
</svg>
